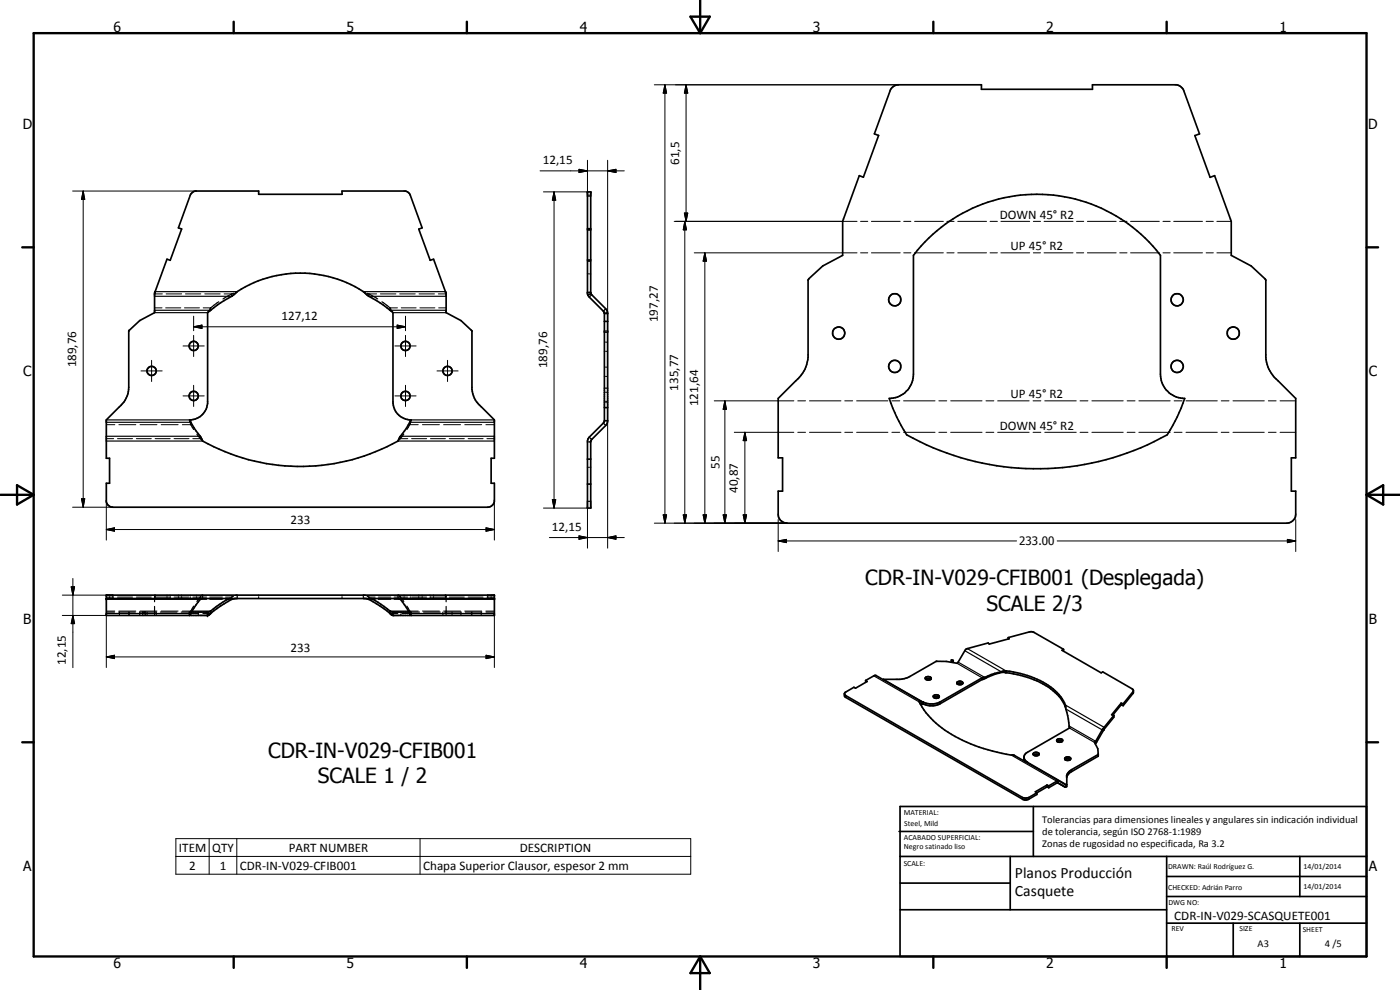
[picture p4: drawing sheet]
<svg xmlns="http://www.w3.org/2000/svg" width="420mm" height="297mm" viewBox="0 0 420 297" stroke-linecap="round" stroke-linejoin="round" font-family="sans-serif">
<g fill="none" stroke="#000" stroke-width=".51">
<path d="M267.7 26.3l1.6-.9h25.2v1.4h33.4v-1.4h25.2l1.3 .6 .7 .8 4.9 13.4-1.4 .5 4.6 12.5 1.3-.5 5 13.7v10.2l6 3.2 4.3 4.1 .1 23.3a9.9 9.9 0 0 0 3.7 7.1l5.3 5.2v17.9h-1.3v10h1.3v6.9a2.73 2.73 0 0 1-2.7 2.7h-150a2.73 2.73 0 0 1-2.7-2.7v-6.9h1.4v-10h-1.4v-17.9l5.3-5.2a9.9 9.9 0 0 0 3.7-7.1l.1-23.3 4.3-4.1 6-3.2v-10.2l5-13.7 1.2 .5 4.6-12.6-1.3-.4 4.9-13.4zM176.3 69h1M176.3 78h1M176.3 68.6h1M277.5 72.6a46.7 46.7 0 0 1 70.8 4v35.7a7.4 7.4 0 0 0 7.2 7.2 48.5 48.5 0 0 1-5.2 11 80.2 80.2 0 0 1-78.2 0 48.5 48.5 0 0 1-5.2-11 7.2 7.2 0 0 0 7.2-7.2v-35.7zM46.6 87.5l-.2 .4v5.9a16.8 16.8 0 0 0-7.8 5.5v16.9a7.8 7.8 0 0 1-2.8 5.8l-3.9 4v11.5h1v7.5h-1v5.5l.4 1 .9 .6 .7 .1 113.2-.1 .8-.6 .5-1v-5.5h-1v-7.5h1v-11.5l-4-4a7.4 7.4 0 0 1-2.8-5.1v-17.6a16.8 16.8 0 0 0-7.7-5.5v-5.9l-.2-.4M46.6 87.5l3.5-9.7 1 .3 3.4-9.4-1-.3 3.6-9.8 .6-.8 .9-.5h19v1h25v-1l19.4 .1 1 .9 3.7 10.1-1 .3 3.4 9.4 1-.3 3.6 9.7M46.6 87.5l-.2 .8M62.3 93.8l.7-.5a33.3 33.3 0 0 1 6.8-4.5 30.9 30.9 0 0 1 18.9-6.8 33.6 33.6 0 0 1 21 6.1l1 .8a36.8 36.8 0 0 1 7.2 4.9v26.8a5.4 5.4 0 0 0 5.5 5.4l-1.4 2.4-2 2.8-.5 1.1a60.3 60.3 0 0 1-58.7 0l-3.9-6.3a5.4 5.4 0 0 0 5.4-4.9zM133.7 87.5l.2 .8M176.3 87.8h1M176.4 88.5l4.6 4.8 .4 .8"/>
<path d="M177.3 87.8v-30.2h-1l.1 30.9M177.3 87.8l.1 .3M177.4 88.1l4.4 4.5 .5 .8 .1 .7M177.4 88.1l-1 .4M181.4 96.4h1M181.4 94.1v32.1M181.4 94.1h1M182.4 94.1v32.1M176.3 137.8h1M181.4 122.3h1M181.4 126.2h1M181.4 126.2l-.4 .8-4.1 4.1-.6 1.1v20.2h1v-20l.1-.4 4.6-4.6 .4-1.2"/>
<path d="M176.3 145.2h1M31.9 179.6h116.5M60.7 179.6l-.6 .2-1.3 1.7-1.9 3.2M68.8 179.6l-2 1.1-3.6 2.6M69.5 179.8l-3.3 2-3 2.3M69.5 179.6v.2M70.8 179.6l-1.3 .2M109.5 179.6l1.2 .2M110.7 179.8l3.3 2 3 2.3M110.7 179.6v.2M111.5 179.6l1.9 1.1 3.6 2.6M119.6 179.6l.6 .2 .6 .8 2.6 4.1"/>
<path d="M62.3 183.6v1.1M62.3 184.7h-30.4v-6.1h116.5v6.1h-30.5M63.2 183.3l-.6 .3h-5.1M63.2 184.1l-.9 .6M63.2 183.3v.8M117 183.3l.7 .3h5.1M117 184.1l.9 .6M117 183.3v.8M117.9 183.6v1.1M285.5 198l.6 .2v.5l-.6-.1zM302.6 191.3l.3 .3-6 1.7-.3-.4-6.8 1.9-2.6 4.2a12.2 12.2 0 0 0-6.3-.5l-8.7 4.9-2.3 .4-4.9 .1M302.6 191.3l7.1-1.8 9.5 5.3"/>
<path d="M302.6 191.3v.4M319.2 194.8l-.5 .3 11.8 6.8 .5-.3 8.9 5.2 .2 .3v.9l-3 3.7M319.2 194.8v.6M253.4 208.3l53.5 31 .9 .2 .8-.1 2.6-1.5M259.8 204.2l.5 .3-3.6 2-.4-.3-2.7 1.5-.2 .3 .1 1 53.5 30.9h1.6l2.6-1.5v-.5M259.8 204.2v.5M259.8 204.2l2.6-1.5h.5l13.3 7.7M276.1 211.1l.4 .2M276.2 210.4l-.3 .2a27.2 27.2 0 0 0 14.2 12.1 57.4 57.4 0 0 0 14.4 4l13.3 7.6M276.2 210.4h.1M276.2 210.4l.7 .3M276.2 210.4l-.2 .4"/>
<path d="M276.9 210.7l-.4 .6M277 210.6v.6M277 210.6l-.1 .1M277 211.2l-.5 .1M277.8 203.8a1.18 1.18 0 0 1 1.5 0M277.8 203.2a.96 .96 0 0 1 1-.2 .96 .96 0 0 1 .6 .8l-.9 .3a.61 .61 0 0 1-.6-.2 .61 .61 0 0 1-.1-.7zM280.2 209.3l.5-.3 1.1 .3M280.2 208.7a.9 .9 0 0 1 1-.4 .9 .9 0 0 1 .6 .9l-.9 .3a.61 .61 0 0 1-.6-.1 .61 .61 0 0 1-.1-.7zM287.3 204.6a.9 .9 0 0 1 1-.3 .9 .9 0 0 1 .6 .8 1.05 1.05 0 0 1-1.7-.3zM287.3 205.2a1.27 1.27 0 0 1 1.5 0M294.8 203.9l-12.7 7.3a5.5 5.5 0 0 1-5.1 0M294.8 203.4l-12.7 7.2a5.5 5.5 0 0 1-5.1 0"/>
<path d="M294.8 203.4v.5M295.5 203.2l-.7 .2M295.5 203.2l.4 .3M295.9 203.5l-1.1 .4M300.5 201.5l-3 .9-2 .8M300.5 201.5l.3 .2M300.8 201.7l-2 .5-2.9 1.3M300.8 201.7l1.1 .1M301.9 201.8a24.6 24.6 0 0 1 16.4 7.7l1.4 2.6M301.9 201.3a25.6 25.6 0 0 1 15.9 7.1l1 1.2 .9 1.9M301.9 201.3v.5M301.9 201.3l-1.4 .2"/>
<path d="M319.7 211.5l1.3 6.9-12.7 7.3a1.91 1.91 0 0 0-.8 2.6M319.7 211.5v.6M319.7 212.1l.1 .1M331.1 218.6l-2.6 4.2 1 1.9 .1 1.6M331.1 218.6l.2 .4M331.3 219l-2.6 4.2M331.4 218.2v.6M331.4 218.8l-.1 .2M331.4 218.2l-.3 .4M334.3 214.6l-2.9 3.6M334.3 214.6v.6l-2.9 3.6M336.5 211l-2.9 3.5 .7 .1"/>
<path d="M336.5 211.5l-2.5 3M336.5 211v.5M336.5 211l.6 .2M336.5 211.5l.6 .2M337.1 211.2v.5M340.1 207.4l-3 3.8M307.3 227.3l.5 1 .5 .3h-.4M310.2 226a.97 .97 0 0 1 1.6 .4 1.01 1.01 0 0 1-1.7-.3zM310.2 226.5l.8-.2 .7 .2M314.2 235.5l-3.5 2.1 .5 .3M314.2 236.1l-3 1.8M314.2 235.5v.6"/>
<path d="M314.2 235.5l.5 .3M314.2 236.1l.5 .2M314.7 235.8v.5M317.2 221.9a1.02 1.02 0 0 1 1.7 .3 .98 .98 0 0 1-.9 .5 .98 .98 0 0 1-.9-.7zM317.2 222.5l.6-.3 1 .3M317.4 234.9l2.1 1.2M317.8 234.3l2 1.2h.4M317.8 234.3h-.5l-2.6 1.5M319.5 236.1l-2.2-1.2-2.6 1.4M319.6 227.9l.6-.2 1 .2M319.6 227.4a1.07 1.07 0 0 1 1.7 .3 .96 .96 0 0 1-.9 .5 .96 .96 0 0 1-.8-.7zM320.2 233.3v2.7l-.7 .1"/>
<path d="M329.6 226.3l-8 4.6a2.43 2.43 0 0 0-1.4 2.4M329.6 226.3v.6l-8.3 4.8-.8 .8-.4 .8M269.8 249.5h40.3M270.1 242h140v45h-140zM270.1 257h140M303.2 257v16M310.1 242v15M350.1 257v30M390.1 257v12M270.1 265h33.1M270.1 273h80M350.1 277h60"/>
<path d="M350.1 269h60M350.1 263h60M370.1 277v10M390.1 277v10"/>
<circle cx="251.7" cy="100" r="1.83"/>
<circle cx="268.5" cy="89.9" r="1.84"/>
<circle cx="353.3" cy="89.9" r="1.83"/>
<circle cx="370.1" cy="99.9" r="1.83"/>
<circle cx="45.5" cy="111.3" r="1.36"/>
<circle cx="58.1" cy="103.8" r="1.38"/>
<circle cx="58.1" cy="118.8" r="1.38"/>
<circle cx="121.7" cy="103.8" r="1.38"/>
<circle cx="121.7" cy="118.8" r="1.38"/>
<circle cx="134.3" cy="111.3" r="1.37"/>
<circle cx="268.5" cy="109.9" r="1.82"/>
<circle cx="353.3" cy="109.9" r="1.82"/>
</g>
<g fill="none" stroke="#000" stroke-width=".35">
<path d="M176.3 58.5h.3M176.3 58.8h1M176.9 58.5h.4M176.3 78.4h.3M176.3 69h.3M176.9 78.4h.4M176.9 69h.4M46.6 87.5h24.6l-.5 .3M62.6 93.3l-.3 .5h-15.9M63.2 93l-16.8 .1M63.2 92.4l-.3 .4M63.2 92.4v.1"/>
<path d="M63.2 92.6v.3M65.6 90.6l-2.4 1.8M69.5 88.2l-2.6 1.5M69.5 88.8l-23.1 .1M69.5 88.2v.1M69.5 88.4v.2M70.1 88l-.6 .2M110.1 88l.6 .2M110.7 88.2l2.7 1.5M110.7 88.8l23.2 .1M110.7 88.2v.1M110.7 88.4v.2"/>
<path d="M114.6 90.6l2.4 1.8M117 93l16.9 .1M117 92.4l.4 .4M117 92.4v.1M117 92.6v.3M117.7 93.3l.2 .5h16M133.7 87.5h-24.7l.6 .3M176.3 82.2h.3M176.9 82.2h.4M177.6 88.4l-.7 .8M181.2 93.3h-.2M181.3 93.7h.3"/>
<path d="M181.4 99.3h1M181.4 99.7h1M181.5 92.9l-.2 .2M181.8 92.6l-.2 .2M182 93.7h.3M181.4 116.5h1M181.4 117.7h.3M181.4 112.9h.3M181.4 110.2h.3M181.4 105.4h.3M181.4 102.7h.3M182 117.7h.4"/>
<path d="M182 112.9h.4M182 110.2h.4M182 105.4h.4M182 102.7h.4M31.9 126h25l.1 .5M31.9 126.7l25.4 .1M31.9 130.9l28.2 .1M57.1 126.9l1 2M57.3 126.9v.2M59.1 130.3l1 1.3M60.1 131.6l.3 .2M60.1 131.1v.3"/>
<path d="M60.1 131.5v.1M60.6 132.1l.2 .2h-28.9M119.7 132.1l-.2 .2h28.9M120.2 131.6l-.3 .2M120.2 131.1v.3M120.2 131.5v.1M121.2 130.3l-1 1.3M123 126.9v.2M123 127.3v.1M123 127.4l-.9 1.5M123.1 126.9l-.1 .5M148.4 126h-25l-.1 .5"/>
<path d="M148.4 126.7l-25.4 .1M148.4 130.9l-28.2 .1M176.3 132.6h.2M176.7 132.6h.3M176.9 131.1l.1 .2M177.1 132.6h.2M177.1 131.4l.3 .3M177.5 131.7l.1 .2M181 127h.2M181.3 127.2l.2 .2M181.4 120.4h.3M181.6 127.5l.2 .2"/>
<path d="M182 120.4h.4M176.3 140.2h.3M176.3 150.4h1M176.9 140.2h.4M32.9 178.6v.3M32.9 179.2v.4M33.9 178.6v1M46.4 179v1.6M46.4 179.6h.1M46.4 178.6v.3M46.5 178.6l.1 .1M46.5 178.6h.1"/>
<path d="M46.6 178.9v.3M46.6 179.4l-.1 .2M50.1 178.6v.3M50.1 179.2v.4M51.1 178.6v.3M51.1 179.2v.4M53.5 178.6v.3M53.5 179.2v.4M54.5 178.6v.3M54.5 179.2v.4M60.1 179.2v.1M60.1 179.4v.2"/>
<path d="M60.1 179.7l-28.2 .1M60.1 179.2l-1 1.3M60.3 178.9h.1M60.3 178.9l-.2 .3M60.5 178.7l.3-.1v.1M60.8 178.9v.3M60.8 179.4v.2M69 179.5l-.2 .1M69.5 179.2v.1M69.5 179.4v.1M69.5 179.2l-.2 .1M70.1 178.9l-.6 .3"/>
<path d="M70.6 178.6h.6v.1M71.2 178.9v.3M71.2 179.4v.2M77.6 178.6v.3M77.6 179.2v.4M102.6 178.6v.3M102.6 179.2v.4M109 178.9v.3M109 179.4v.2M109.6 178.6h-.6v.1M110.2 178.9l.5 .3M110.7 179.2v.1"/>
<path d="M110.7 179.4v.1M110.7 179.2l.2 .1M111.2 179.5l.3 .1M119.5 178.9v.3M119.5 179.4v.2M119.7 178.7l-.2-.1v.1M120 178.9l.2 .3M120 178.9h.1M120.2 179.2v.1M120.2 179.4v.2M120.2 179.7l28.2 .1M120.2 179.2l1 1.3"/>
<path d="M125.7 178.6v.3M125.7 179.2v.4M126.7 178.6v.3M126.7 179.2v.4M129.1 178.6v.3M129.1 179.2v.4M130.1 178.6v.3M130.1 179.2v.4M133.7 178.6v.1M133.7 178.9v.3M133.7 179.4l.1 .2M133.7 178.6h.1"/>
<path d="M133.7 178.6l.2 .3M133.8 179.6h.1M133.9 179v1.6M146.4 178.6v1M147.4 178.6v.3M147.4 179.2v.4M31.9 183.6h2.5M35.6 183.6h5M35.8 183.6v.3M35.8 184.3v.4M38.6 183.6v.3M38.6 184.3v.4"/>
<path d="M41.9 183.6h5v.3M41.9 183.6v.3M41.9 184.3v.4M42.8 183.6v.2M42.8 183.9v.4M42.8 184.4v.3h.3M43.3 183.6h.3v.3M43.6 184.3v.3h-.3M44.1 183.6v.3M44.1 184.3v.4M46.4 181.9v1.5M46.4 183.6v.3"/>
<path d="M46.4 184.3v.4M46.9 184.3v.4M48.1 183.6h5M54.4 183.6h2.7M56.8 183.6v.3M56.8 184.3v.4M56.9 183.6v.2M56.9 183.9v.4M56.9 184.4v.3M57.1 183.6h-.1M57.3 183.3v.1M57.3 183.6v.2"/>
<path d="M57.3 183.9v.2h-25.4M57.3 183.3l-.1 .2M57.3 183.6h.2M57.6 183.3h5.6M58.1 181.9l-.8 1.4M59.5 183.6v.3M59.5 184.3v.4M117 183.3h5.6M120.3 183.6v.3M120.3 184.3v.4M122.1 181.9l.9 1.4M122.8 183.6h.2"/>
<path d="M123 183.3v.1M123 183.6v.2M123 183.9v.2h25.4M123 183.3l.1 .2M123.1 183.6v.3M123.1 184.3v.4M123.2 183.6h2.7M123.2 183.6h.1M123.4 183.6v.2M123.4 183.9v.4M123.4 184.4v.3M127.1 183.6h5"/>
<path d="M132.9 183.6v.3M132.9 184.3v.4M133.4 183.6h4.9v.3M133.9 181.9v1.5M133.9 183.6v.3M133.9 184.3v.4M135.7 183.6v.3M135.7 184.3v.4M138.3 184.3v.4M139.6 183.6h5M141.6 183.6v.3M141.6 184.3v.4"/>
<path d="M144.4 183.6v.3M144.4 184.3v.4M145.9 183.6h2.5M287.2 199l7.6 4.4M287.6 198.7l7.9 4.5M289.5 195.2l11 6.3M290.3 194.6l11.6 6.7M253.8 208.7v.6M262.2 202.8l13.7 7.8M265.2 203.8l11.8 6.8M276.1 211.1l.4 .2M282.1 210.6v.6"/>
<path d="M319.7 211.5l11.7 6.7M319.9 212.7l11.2 6.5M320.9 217.8l7.9 4.6M321 218.4l7.5 4.4M340 207.6v.5M303.5 226.6l13.6 7.8M306.9 239.3v.5M308.3 228.6l11.9 6.9M308.8 239.3v.5M317.4 234.9l2.1 1.2M321.6 230.9v.6M329.5 226.4v.5"/>
</g>
<g fill="none" stroke="#000" stroke-width=".3">
<path d="M196.4 25.4h73.3M199.5 25.4l.6 2.5h-1.1zM199.5 25.4v131.6M205.9 25.4l.5 2.5h-1zM205.9 25.4v41M21.8 57.3h37.2M25 57.3l.4 2.5h-.9zM25 57.3v94.9M162.1 51.3h25.3M163.1 57.6h13.2M166.3 57.6l.5 2.5h-1zM166.3 57.6v94.8"/>
<path d="M173.8 50.8l2.5 .5-2.5 .5zM176.3 48.1v10.7M182.4 51.3l2.5-.5v1zM182.4 48.1v48.3M202.3 66.4h54.9M205.4 63.9h1l-.5 2.5zM205.5 66.4l.5 2.6h-.9zM205.5 66.4v90.6M208.4 75.9h48.8M211.5 75.9l.5 2.5h-1zM211.5 75.9v81.1M258.3 75.9h2.1"/>
<path d="M258.3 66.4h2.1M261.5 75.9h8.7M261.5 66.4h8.7M271.2 75.9h2.2M271.2 66.4h2.2M274.5 75.9h8.6M274.5 66.4h8.6M284.2 75.9h2.1M284.2 66.4h2.1M287.4 75.9h8.7M287.4 66.4h8.7M297.1 75.9h2.2"/>
<path d="M297.1 66.4h2.2M300.4 75.9h8.6M300.4 66.4h8.6M310.1 75.9h2.2M310.1 66.4h2.2M313.3 75.9h8.7M313.3 66.4h8.7M323.1 75.9h2.1M323.1 66.4h2.1M326.3 75.9h8.7M326.3 66.4h8.7M336 75.9h2.2"/>
<path d="M336 66.4h2.2M339.3 75.9h8.6M339.3 66.4h8.6M349 75.9h2.2M349 66.4h2.2M352.2 75.9h8.7M352.2 66.4h8.7M362 75.9h2.1M362 66.4h2.1M365.2 75.9h4.3M365.2 66.4h4.3M46.4 92.4h2.2"/>
<path d="M46.4 88.2h2.3M49.7 92.4h4.6M49.9 88.2h4.6M55.4 92.4h4.4M55.7 88.2h4.6M58.1 98l2.5-.5v1.1zM58.1 94.9v4.3M58.1 98h63.6M61 92.4h2.2M61.5 88.2h4.6M67.3 88.2h2.2M110.7 88.2h2.3"/>
<path d="M114.2 88.2h4.6M117 92.4h2.3M119.2 97.5l2.5 .5-2.5 .6zM120 88.2h4.6M120.4 92.4h4.5M121.7 94.9v4.3M125.8 88.2h4.6M126 92.4h4.5M131.6 88.2h2.3M131.6 92.4h2.3M42.3 111.3h6.4M45.5 108.1v6.4"/>
<path d="M54.9 103.8h6.4M54.9 118.8h6.4M58.1 100.6v6.4M58.1 115.6v6.4M118.5 103.8h6.4M118.5 118.8h6.4M121.7 100.6v6.4M121.7 115.6v6.4M131.1 111.3h6.4M134.3 108.1v6.4M31.9 127.4h2.5M31.9 131.6h2.2"/>
<path d="M35.3 131.6h4.5M35.7 127.4h5.1M40.9 131.6h4.5M42 127.4h5.1M46.6 131.6h4.5M48.4 127.4h5.1M52.2 131.6h4.5M54.7 127.4h2.6M57.9 131.6h2.2M120.2 131.6h2.2M123 127.4h2.5M123.5 131.6h4.5"/>
<path d="M126.8 127.4h5.1M129.2 131.6h4.5M133.1 127.4h5.1M134.8 131.6h4.5M139.5 127.4h5.1M140.5 131.6h4.5M145.8 127.4h2.6M146.1 131.6h2.3M181.4 120.8h.3M182 120.8h.4M182.4 126.2v38.3M214.4 120.3h23.8"/>
<path d="M217.5 120.3l.5 2.5h-1zM217.5 120.3v36.7M220.4 129.7h17.8M223.6 129.7l.5 2.5h-1.1zM223.6 129.7v27.3M239.4 129.7h2.4M239.4 120.3h2.4M242.9 129.7h9.5M242.9 120.3h9.5M253.5 129.7h2.4M253.5 120.3h2.4M257.1 129.7h9.4"/>
<path d="M257.1 120.3h9.4M267.7 129.7h2.3M267.7 120.3h2.3M271.2 129.7h9.4M271.2 120.3h9.4M281.8 129.7h2.3M281.8 120.3h2.3M285.3 129.7h9.4M285.3 120.3h9.4M295.9 129.7h2.4M295.9 120.3h2.4M299.4 129.7h9.5"/>
<path d="M299.4 120.3h9.5M310 129.7h2.4M310 120.3h2.4M313.6 129.7h9.4M313.6 120.3h9.4M324.1 129.7h2.4M324.1 120.3h2.4M327.7 129.7h9.4M327.7 120.3h9.4M338.3 129.7h2.3M338.3 120.3h2.3M341.8 129.7h9.4"/>
<path d="M341.8 120.3h9.4M352.4 129.7h2.3M352.4 120.3h2.3M355.9 129.7h9.4M355.9 120.3h9.4M366.5 129.7h2.3M366.5 120.3h2.3M370 129.7h9.4M370 120.3h9.4M380.6 129.7h2.4M380.6 120.3h2.4M384.2 129.7h4.7"/>
<path d="M384.2 120.3h4.7M21.8 152.2h12.1M24.5 149.6h.9l-.4 2.6zM31.9 158.9l2.5-.5v1zM31.9 158.9h116.5M31.9 150.2v11.9M145.9 158.4l2.5 .5-2.5 .5zM148.4 150.2v11.9M163.1 152.4h13.2M165.8 149.9h1l-.5 2.5zM176.3 150.4v14.1M196.4 157h39.8"/>
<path d="M199 154.5h1.1l-.6 2.5zM205.1 154.5h.9l-.5 2.5zM211 154.5h1l-.5 2.5zM217 154.5h1l-.5 2.5zM223 154.5h1.1l-.5 2.5zM233.5 155.9v9.6M388.9 155.9v9.6M18.7 178.6h15.2M21.4 176.1h1l-.5 2.5zM21.9 173.6v26.7M31.9 179.2h2.2M35.3 179.2h4.5"/>
<path d="M40.9 179.2h4.5M46.6 179.2h4.5M52.2 179.2h4.5M57.1 178.6v.3M57.1 179.2v.4M57.9 179.2h4.1M59 178.6v.3M59 179.2v.4M60.1 179.8h1.9M62.9 179.2h3.8M62.9 179.8h3.8M67.7 179.2h1.8"/>
<path d="M67.7 179.8h1.8M110.7 179.2h1.9M110.7 179.8h1.9M113.5 179.2h3.8M113.5 179.8h3.8M118.3 179.2h4.1M118.3 179.8h1.9M121.3 178.6v.3M121.3 179.2v.4M123.1 178.6v.3M123.1 179.2v.4M123.5 179.2h4.5"/>
<path d="M129.2 179.2h4.5M134.8 179.2h4.5M140.5 179.2h4.5M146.1 179.2h2.3M164.9 161.3h22.5M173.8 160.8l2.5 .5-2.5 .5zM182.4 161.3l2.5-.5v1zM233.5 162.3l2.5-.5v1zM233.5 162.3h71.6M317.3 162.3h71.6M386.4 161.8l2.5 .5-2.5 .5zM18.7 184.7h13.2"/>
<path d="M21.9 184.7l.5 2.4h-1zM31.9 197.1l2.5-.5v1zM31.9 183.3h2.5M31.9 184.1v16.2M31.9 197.1h116.5M35.7 183.3h5.1M38.8 183.6v.3M38.8 184.3v.4M42 183.3h5.1M48.4 183.3h5.1M54.7 183.3h2.7M57.3 184.1h2.3"/>
<path d="M57.5 183.3h.1M60.9 184.1h2.3M117 184.1h2.4M120.6 184.1h2.4M122.6 183.3h.1M122.8 183.3h2.7M126.8 183.3h5.1M133.1 183.3h5.1M139.5 183.3h5.1M141.5 183.6v.3M141.5 184.3v.4M145.8 183.3h2.6"/>
<path d="M145.9 196.6l2.5 .5-2.5 .5zM148.4 184.1v16.2M52.8 251.6h154.5v10.7h-154.5zM52.8 257h154.5M62.8 251.6v10.7M71.1 251.6v10.7M126.1 251.6v10.7"/>
</g>
<g fill="#000">
<circle cx="176.3" cy="57.6" r=".25"/>
<circle cx="177.3" cy="57.6" r=".25"/>
<circle cx="31.9" cy="179.6" r=".25"/>
<circle cx="31.9" cy="178.6" r=".25"/>
<circle cx="46.4" cy="178.6" r=".18"/>
<circle cx="69.5" cy="179.6" r=".18"/>
<circle cx="69.5" cy="179.5" r=".18"/>
<circle cx="110.7" cy="179.6" r=".18"/>
<circle cx="110.7" cy="179.5" r=".18"/>
<circle cx="133.8" cy="178.6" r=".18"/>
<circle cx="148.4" cy="179.6" r=".25"/>
<circle cx="148.4" cy="178.6" r=".25"/>
<circle cx="43.3" cy="183.6" r=".18"/>
<circle cx="46.4" cy="183.6" r=".18"/>
<circle cx="57.2" cy="183.5" r=".18"/>
<circle cx="62.3" cy="184.7" r=".25"/>
<circle cx="62.3" cy="183.6" r=".25"/>
<circle cx="123.1" cy="183.5" r=".18"/>
<circle cx="133.9" cy="183.6" r=".18"/>
<circle cx="276.9" cy="210.7" r=".25"/>
</g>
<g fill="none" stroke="#000" stroke-width=".71">
<path d="M10.1 9.9h400v277.1h-400zM70.1 6.5v3.4M140.1 6.5v3.4M207.2 5h5.8l-2.9 4.9zM210.1 0v9.9M280.1 6.5v3.4M350.1 6.5v3.4M6.7 74.2h3.4M410.1 74.2h3.5M.1 148.5h10M5.1 145.6l5 2.9-5 2.9zM410.1 148.5h10"/>
<path d="M410.1 148.5l5-2.9v5.8zM6.7 222.7h3.4M410.1 222.7h3.5M70.1 287v3.4M140.1 287v3.4M210.1 287v10M210.1 287l2.9 5h-5.8zM280.1 287v3.4M350.1 287v3.4"/>
</g>
<g fill="#000">
<path d="M199.5 25.4l.6 2.5h-1.1zM205.9 25.4l.5 2.5h-1zM25 57.3l.4 2.5h-.9zM173.8 50.8l2.5 .5-2.5 .5zM182.4 51.3l2.5-.5v1zM166.3 57.6l.5 2.5h-1zM205.4 63.9h1l-.5 2.5zM205.5 66.4l.5 2.6h-.9zM211.5 75.9l.5 2.5h-1zM58.1 98l2.5-.5v1.1zM119.2 97.5l2.5 .5-2.5 .6zM217.5 120.3l.5 2.5h-1z"/>
<path d="M223.6 129.7l.5 2.5h-1.1zM24.5 149.6h.9l-.4 2.6zM31.9 158.9l2.5-.5v1zM145.9 158.4l2.5 .5-2.5 .5zM165.8 149.9h1l-.5 2.5zM199 154.5h1.1l-.6 2.5zM205.1 154.5h.9l-.5 2.5zM211 154.5h1l-.5 2.5zM217 154.5h1l-.5 2.5zM223 154.5h1.1l-.5 2.5zM21.4 176.1h1l-.5 2.5zM173.8 160.8l2.5 .5-2.5 .5z"/>
<path d="M182.4 161.3l2.5-.5v1zM233.5 162.3l2.5-.5v1zM386.4 161.8l2.5 .5-2.5 .5zM21.9 184.7l.5 2.4h-1zM31.9 197.1l2.5-.5v1zM145.9 196.6l2.5 .5-2.5 .5z"/>
</g>
<g font-size="6.3">
<text x="259.7" y="175.6">CDR-IN-V029-CFIB001 (Desplegada)</text>
<text x="296.1" y="183.2">SCALE 2/3</text>
<text x="80.5" y="227.3">CDR-IN-V029-CFIB001</text>
<text x="95.4" y="234.8">SCALE 1 / 2</text>
</g>
<g font-size="4.7">
<text x="304.6" y="263.5">Planos Producción</text>
<text x="304.6" y="268.9">Casquete</text>
</g>
<g font-size="4.2">
<text x="34" y="9.6">6</text>
<text x="104" y="9.6">5</text>
<text x="174" y="9.6">4</text>
<text x="244" y="9.6">3</text>
<text x="314" y="9.6">2</text>
<text x="384" y="9.6">1</text>
<text x="6.8" y="38.7">D</text>
<text x="410.6" y="38.7">D</text>
<text x="7" y="112.9">C</text>
<text x="410.8" y="112.9">C</text>
<text x="7" y="187.1">B</text>
<text x="410.8" y="187.1">B</text>
<text x="7" y="261.4">A</text>
<text x="410.8" y="261.4">A</text>
<text x="34" y="290.4">6</text>
<text x="104" y="290.4">5</text>
<text x="174" y="290.4">4</text>
<text x="244" y="290.4">3</text>
<text x="314" y="290.4">2</text>
<text x="384" y="290.4">1</text>
</g>
<g font-size="3.9">
<text x="162.9" y="49.2">12,15</text>
<text x="203.8" y="49.4" transform="rotate(-90 203.8 49.4)">61,5</text>
<text x="300" y="65.7">DOWN 45° R2</text>
<text x="303.3" y="75.1">UP 45° R2</text>
<text x="84.4" y="96">127,12</text>
<text x="197.5" y="96.7" transform="rotate(-90 197.5 96.7)">197,27</text>
<text x="22.9" y="110.2" transform="rotate(-90 22.9 110.2)">189,76</text>
<text x="164.2" y="110.5" transform="rotate(-90 164.2 110.5)">189,76</text>
<text x="203.5" y="117.2" transform="rotate(-90 203.5 117.2)">135,77</text>
<text x="303.3" y="119.5">UP 45° R2</text>
<text x="209.5" y="121.9" transform="rotate(-90 209.5 121.9)">121,64</text>
<text x="300" y="128.9">DOWN 45° R2</text>
<text x="216" y="140.6" transform="rotate(-90 216 140.6)">55</text>
<text x="221.5" y="147.9" transform="rotate(-90 221.5 147.9)">40,87</text>
<text x="87.2" y="157.4">233</text>
<text x="165.6" y="159.3">12,15</text>
<text x="87.2" y="195.5">233</text>
<text x="19.8" y="199.6" transform="rotate(-90 19.8 199.6)">12,15</text>
<text x="53.7" y="255.6">ITEM</text>
<text x="63.7" y="255.6">QTY</text>
<text x="86.6" y="255.6">PART NUMBER</text>
<text x="156" y="255.6">DESCRIPTION</text>
<text x="56.8" y="260.9">2</text>
<text x="65.9" y="260.9">1</text>
<text x="72" y="260.9">CDR-IN-V029-CFIB001</text>
<text x="127" y="261">Chapa Superior Clausor, espesor 2 mm</text>
<text x="352.4" y="276">CDR-IN-V029-SCASQUETE001</text>
</g>
<text font-size="3.5" x="305.9" y="163.6">233.00</text>
<g font-size="3.1">
<text x="312.7" y="246.8">Tolerancias para dimensiones lineales y angulares sin indicación individual</text>
<text x="312.7" y="250.4">de tolerancia, según ISO 2768-1:1989</text>
<text x="312.7" y="254">Zonas de rugosidad no especificada, Ra 3.2</text>
<text x="377.4" y="284.1">A3</text>
<text x="397.6" y="284.2">4 /5</text>
</g>
<g font-size="2.4">
<text x="271.2" y="244.4">MATERIAL:</text>
<text x="271.3" y="252">ACABADO SUPERFICIAL:</text>
<text x="271.4" y="247.9">Steel, Mild</text>
<text x="271.3" y="254.6">Negro satinado liso</text>
<text x="271.2" y="259.7">SCALE:</text>
<text x="350.6" y="260.8">DRAWN: Raúl Rodríguez G.</text>
<text x="391.2" y="260.6">14/01/2014</text>
<text x="350.6" y="267.1">CHECKED: Adrián Parro</text>
<text x="391.2" y="266.7">14/01/2014</text>
<text x="350.6" y="271.4">DWG NO:</text>
<text x="351.6" y="279.3">REV</text>
<text x="372" y="279.4">SIZE</text>
<text x="391" y="279.6">SHEET</text>
</g>
</svg>
